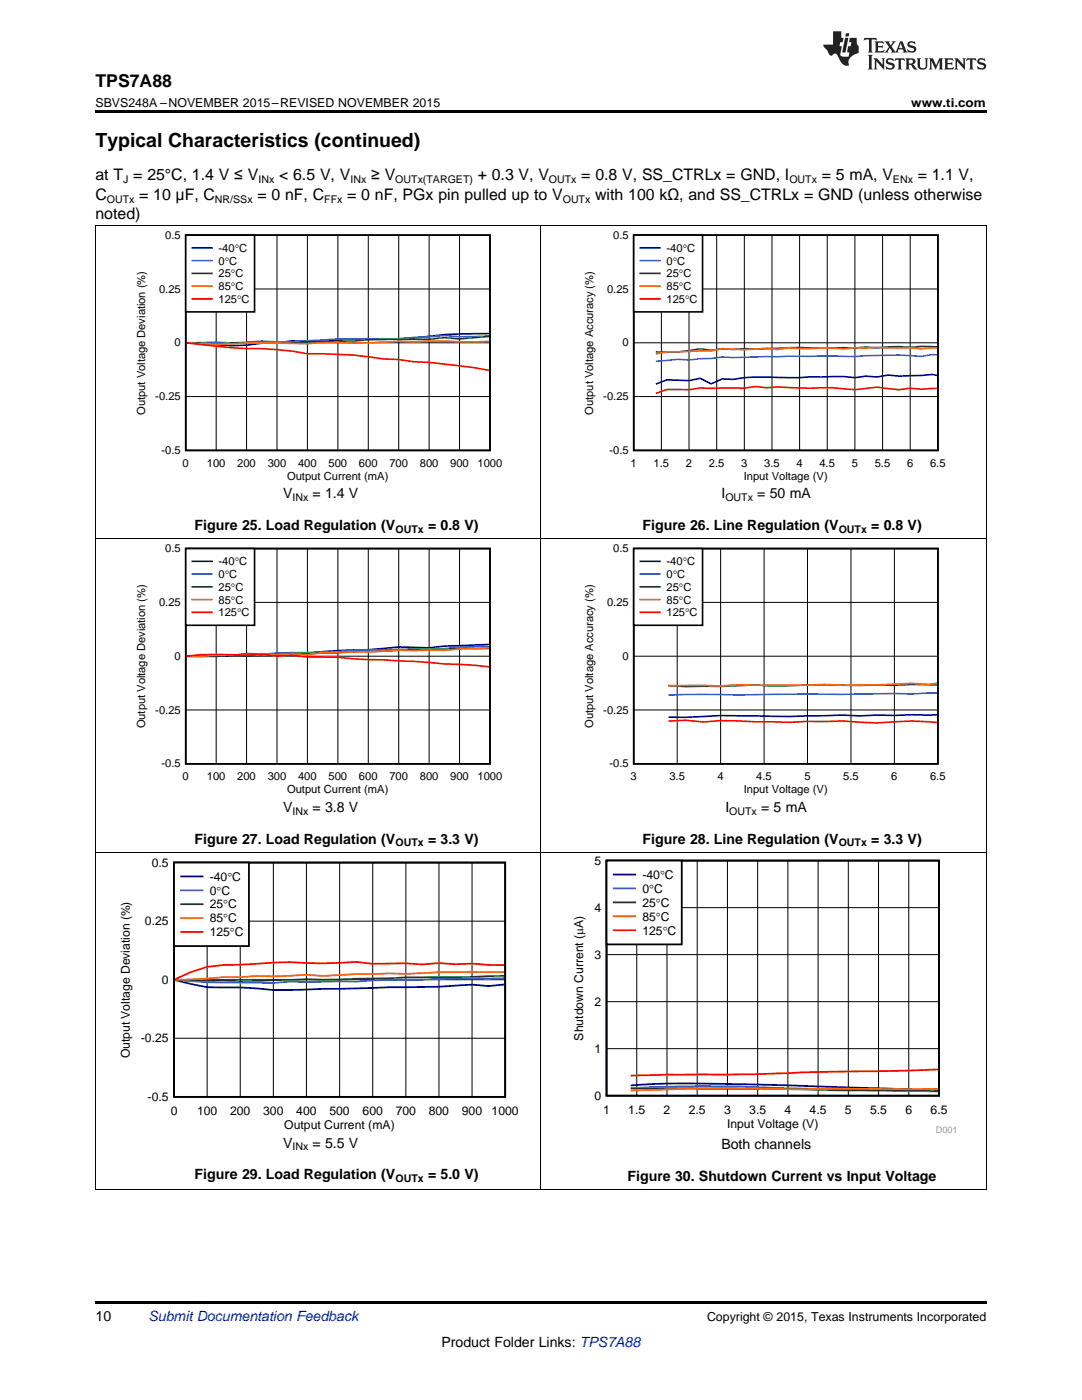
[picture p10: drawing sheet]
<svg xmlns="http://www.w3.org/2000/svg" width="216mm" height="279mm" viewBox="0 0 216 279" stroke-linecap="round" stroke-linejoin="round" font-family="sans-serif">
<path d="M19 259.7h177.8v.5h-177.8z" fill="#000"/>
<path d="M19.1 170.1v67.4M107.9 170.1v67.4M196.8 170.1v67.4M19 237.4h177.8" fill="none" stroke="#000" stroke-width=".2"/>
<path d="M114 170.8h76.7v55.3h-76.7z" fill-rule="evenodd" fill="#fff"/>
<path d="M121 171.7h66.4v47h-66.4z" fill="none" stroke="#000" stroke-width=".36"/>
<g fill="none" stroke="#000" stroke-width=".2">
<path d="M127.1 171.7v47M133.1 171.7v47M139.1 171.7v47M145.2 171.7v47M151.2 171.7v47M157.2 171.7v47M163.2 171.7v47M169.3 171.7v47M175.3 171.7v47M181.3 171.7v47M121 199.9h66.4M121 190.5h66.4"/>
<path d="M121 181.1h66.4M121 209.3h66.4"/>
</g>
<path d="M125.9 216.6a263.3 263.3 0 0 1 26.5-.1l34.8 1" fill="none" stroke="#000080" stroke-width=".36"/>
<path d="M125.9 217.2a275.1 275.1 0 0 1 31.3 0l30 .6" fill="none" stroke="#36f" stroke-width=".36"/>
<path d="M125.9 217.2l26.5 .1 14.5 .3 20.3 .1" fill="none" stroke="#008000" stroke-width=".36"/>
<path d="M187.2 217.3h-20.3a318.4 318.4 0 0 1-21.7-.2l-19.3 .5" fill="none" stroke="#f60" stroke-width=".36"/>
<path d="M187.2 213.4l-8.3 .3-19.3 .3a483.4 483.4 0 0 1-26.5 .5l-7.2 .2" fill="none" stroke="#f00" stroke-width=".36"/>
<path d="M121 171.8h15v16.7h-15z" fill-rule="evenodd" fill="#fff"/>
<path d="M121 171.8h15v16.7h-15z" fill="none" stroke="#000" stroke-width=".36"/>
<path d="M122.5 174.5h4.2" fill="none" stroke="#000080" stroke-width=".36"/>
<path d="M122.5 177.3h4.2" fill="none" stroke="#36f" stroke-width=".36"/>
<path d="M122.5 180.1h4.2" fill="none" stroke="#008000" stroke-width=".36"/>
<path d="M122.5 182.9h4.2" fill="none" stroke="#f60" stroke-width=".36"/>
<path d="M122.5 185.6h4.2" fill="none" stroke="#f00" stroke-width=".36"/>
<path d="M23.6 171.2h79.8v54.6h-79.8z" fill-rule="evenodd" fill="#fff"/>
<path d="M34.7 172.1h66.1v46.8h-66.1z" fill="none" stroke="#000" stroke-width=".35"/>
<path d="M41.3 172.1v46.8M47.9 172.1v46.8M54.5 172.1v46.8M61.1 172.1v46.8M67.8 172.1v46.8M74.4 172.1v46.8M81 172.1v46.8M87.6 172.1v46.8M94.2 172.1v46.8M34.7 195.5h66.1M34.7 183.8h66.1M34.7 207.2h66.1" fill="none" stroke="#000" stroke-width=".2"/>
<path d="M34.9 195.6l6.4 1.4a94.4 94.4 0 0 1 13.2 .6l26.5-.6a136.7 136.7 0 0 0 13.2-.5l3.3 .3 3.1-.3" fill="none" stroke="#000080" stroke-width=".35"/>
<path d="M100.6 195.2l-3.1 .1a101.4 101.4 0 0 0-13.2 .2l-6.6 .1-6.6 .3h-13.2l-3.4 .3-6.6-.1a96.1 96.1 0 0 1-13-.6" fill="none" stroke="#36f" stroke-width=".35"/>
<path d="M100.6 194.7l-6.4 .3-13.2 .1-13.2 .4-6.7-.1-13.2 .4-3.3-.1-6.6 .1-3.1-.3" fill="none" stroke="#008000" stroke-width=".35"/>
<path d="M100.6 194h-13l-6.6 .4-3.3-.1-6.6 .1-6.6 .4-3.4-.3-6.6 .4-3.3-.1-3.3 .2h-3.3l-6.6 .5h-3.1" fill="none" stroke="#f60" stroke-width=".35"/>
<path d="M100.6 192.6h-3.1l-3.3-.3-3.3 .1-3.3-.2-3.3 .3-3.3-.3-6.6 .1-3.3-.3a85.6 85.6 0 0 1-13.2 0l-10 .5a22.3 22.3 0 0 0-13 2.9" fill="none" stroke="#f00" stroke-width=".35"/>
<path d="M34.7 172.1h15v16.7h-15z" fill-rule="evenodd" fill="#fff"/>
<path d="M34.7 172.1h15v16.7h-15z" fill="none" stroke="#000" stroke-width=".35"/>
<path d="M36.1 174.9h4.3" fill="none" stroke="#000080" stroke-width=".35"/>
<path d="M36.1 177.7h4.3" fill="none" stroke="#36f" stroke-width=".35"/>
<path d="M36.1 180.5h4.3" fill="none" stroke="#008000" stroke-width=".35"/>
<path d="M36.1 183.2h4.3" fill="none" stroke="#f60" stroke-width=".35"/>
<path d="M36.1 186h4.3" fill="none" stroke="#f00" stroke-width=".35"/>
<path d="M19.1 107.6v62.5M107.9 107.6v62.5M196.8 107.6v62.5M19 170.1h177.8" fill="none" stroke="#000" stroke-width=".2"/>
<path d="M26.8 108.6h73.4v50.2h-73.4z" fill-rule="evenodd" fill="#fff"/>
<path d="M37.1 109.5h60.7v42.9h-60.7z" fill="none" stroke="#000" stroke-width=".32"/>
<path d="M43.1 109.5v42.9M49.2 109.5v42.9M55.3 109.5v42.9M61.3 109.5v42.9M67.4 109.5v42.9M73.5 109.5v42.9M79.6 109.5v42.9M85.6 109.5v42.9M91.7 109.5v42.9M37.1 131h60.7M37.1 120.2h60.7M37.1 141.7h60.7" fill="none" stroke="#000" stroke-width=".2"/>
<path d="M97.6 128.6l-8.9 .3-3.1 .4-6-.2a96.7 96.7 0 0 1-12.2 .7l-6.1 .6h-3l-3 .3-6.1-.3a62.7 62.7 0 0 1-12 .6" fill="none" stroke="#000080" stroke-width=".32"/>
<path d="M97.6 129l-5.9 .1-3 .4-15.2 .2-6.1 .3-12.1 .3-3.1 .3-15 .4" fill="none" stroke="#36f" stroke-width=".32"/>
<path d="M97.6 129.4l-5.9-.1-3 .3h-6.1l-6.1 .4-18.2 .4-9.1 .6-3-.3-3.1 .2-5.9 .1" fill="none" stroke="#008000" stroke-width=".32"/>
<path d="M97.6 129.3l-8.9 .5h-9.1l-6.1 .3-9.1 .2-3.1 .4-9.1-.2-3 .3-6.1-.1-3 .3h-2.9" fill="none" stroke="#f60" stroke-width=".32"/>
<path d="M37.2 130.9a72 72 0 0 1 12-.1l3-.2 3.1 .3 3-.1 3 .3 6.1 .1 6.1 .4 9.1 .4 6.1 .5 6 .3 2.9 .3" fill="none" stroke="#f00" stroke-width=".32"/>
<path d="M37.1 109.5h13.7v15.3h-13.7z" fill-rule="evenodd" fill="#fff"/>
<path d="M37.1 109.5h13.7v15.3h-13.7z" fill="none" stroke="#000" stroke-width=".32"/>
<path d="M38.4 112h3.9" fill="none" stroke="#000080" stroke-width=".32"/>
<path d="M38.4 114.6h3.9" fill="none" stroke="#36f" stroke-width=".32"/>
<path d="M38.4 117.1h3.9" fill="none" stroke="#008000" stroke-width=".32"/>
<path d="M38.4 119.7h3.9" fill="none" stroke="#f60" stroke-width=".32"/>
<path d="M38.4 122.2h3.9" fill="none" stroke="#f00" stroke-width=".32"/>
<path d="M116.2 108.6h72.4v50.2h-72.4z" fill-rule="evenodd" fill="#fff"/>
<path d="M126.5 109.5h60.6v42.9h-60.6z" fill="none" stroke="#000" stroke-width=".32"/>
<path d="M135.1 109.5v42.9M143.8 109.5v42.9M152.5 109.5v42.9M161.1 109.5v42.9M169.8 109.5v42.9M178.5 109.5v42.9M126.5 131h60.7M126.5 120.2h60.7M126.5 141.7h60.7" fill="none" stroke="#000" stroke-width=".2"/>
<path d="M187 142.6l-12 .1-3.5 .2-3.4-.2-10.4 .3-7-.1a112.9 112.9 0 0 0-13.8 .3l-3.5-.1" fill="none" stroke="#000080" stroke-width=".32"/>
<path d="M187 138.3l-5.1 .2-3.4-.1-10.4 .2-7-.1-13.8 .2-7-.1-6.9 .1" fill="none" stroke="#36f" stroke-width=".32"/>
<path d="M187 136.7l-5.1-.1-3.4 .2-17.4-.1-6.9 .2-3.5-.2-6.9 .3h-6.9l-3.5-.2" fill="none" stroke="#008000" stroke-width=".32"/>
<path d="M187 136.4l-1.6 .2-3.5-.2-13.8 .4-3.5-.2-3.5 .2-13.8-.1-3.5 .2-10.4-.1" fill="none" stroke="#f60" stroke-width=".32"/>
<path d="M133.4 143.9l3.5-.2 3.4 .4 3.5-.3 13.9 .4 3.4-.2 7-.1 6.9 .4a53.9 53.9 0 0 1 12-.1" fill="none" stroke="#f00" stroke-width=".32"/>
<path d="M126.5 109.5h13.7v15.3h-13.7z" fill-rule="evenodd" fill="#fff"/>
<path d="M126.5 109.5h13.7v15.3h-13.7z" fill="none" stroke="#000" stroke-width=".32"/>
<path d="M127.8 112h3.9" fill="none" stroke="#000080" stroke-width=".32"/>
<path d="M127.8 114.6h3.9" fill="none" stroke="#36f" stroke-width=".32"/>
<path d="M127.8 117.1h3.9" fill="none" stroke="#008000" stroke-width=".32"/>
<path d="M127.8 119.7h3.9" fill="none" stroke="#f60" stroke-width=".32"/>
<path d="M127.8 122.2h3.9" fill="none" stroke="#f00" stroke-width=".32"/>
<path d="M19.1 45v62.6M107.9 45v62.6M196.8 45v62.6M19 107.5h177.8" fill="none" stroke="#000" stroke-width=".2"/>
<path d="M26.8 46.1h73.4v50.1h-73.4z" fill-rule="evenodd" fill="#fff"/>
<path d="M37.1 46.9h60.7v43h-60.7z" fill="none" stroke="#000" stroke-width=".32"/>
<path d="M37.1 57.7h60.7M43.1 46.9v43M49.2 46.9v43M55.3 46.9v43M61.3 46.9v43M67.4 46.9v43M73.5 46.9v43M79.6 46.9v43M85.6 46.9v43M91.7 46.9v43M37.1 79.1h60.7M37.1 68.4h60.7" fill="none" stroke="#000" stroke-width=".2"/>
<path d="M97.6 66.6a97.6 97.6 0 0 0-15 .9 86.5 86.5 0 0 1-12.2 .1 67.7 67.7 0 0 1-12.1 .4l-3 .4-3.1 .1-3 .4-3 .1-9-.6" fill="none" stroke="#000080" stroke-width=".32"/>
<path d="M97.6 67l-5.9 .2-3-.2-9.1 .6h-12.2l-9.1 .7-6.1-.2-6 .3-3.1-.1-5.9 .1" fill="none" stroke="#36f" stroke-width=".32"/>
<path d="M97.6 67.1l-5.9 .5-3-.2-3.1 .3h-9.1l-12.1 .6-3.1-.2-3 .3-3-.1-9.1 .1-3.1 .3-5.9-.3" fill="none" stroke="#008000" stroke-width=".32"/>
<path d="M97.6 68.1l-2.9 .1a109.7 109.7 0 0 0-12.1 0l-3-.1a93.1 93.1 0 0 1-12.2 .2l-6.1 .3a204.5 204.5 0 0 0-18.2 .1l-5.9-.3" fill="none" stroke="#f60" stroke-width=".32"/>
<path d="M37.2 68.4l2.9 .4a79.4 79.4 0 0 0 12.1 .8l6.1 .5 3 .5a98.2 98.2 0 0 1 15.2 1l3.1 .2 3 .4 3 .1 9.1 1.1 2.9 .5" fill="none" stroke="#f00" stroke-width=".32"/>
<path d="M37.1 46.9h13.7v15.3h-13.7z" fill-rule="evenodd" fill="#fff"/>
<path d="M37.1 46.9h13.7v15.3h-13.7z" fill="none" stroke="#000" stroke-width=".32"/>
<path d="M38.4 49.5h3.9" fill="none" stroke="#000080" stroke-width=".32"/>
<path d="M38.4 52h3.9" fill="none" stroke="#36f" stroke-width=".32"/>
<path d="M38.4 54.6h3.9" fill="none" stroke="#008000" stroke-width=".32"/>
<path d="M38.4 57.1h3.9" fill="none" stroke="#f60" stroke-width=".32"/>
<path d="M38.4 59.6h3.9" fill="none" stroke="#f00" stroke-width=".32"/>
<path d="M116.2 46.1h72.4v50.1h-72.4z" fill-rule="evenodd" fill="#fff"/>
<path d="M126.5 46.9h60.6v43h-60.6z" fill="none" stroke="#000" stroke-width=".32"/>
<g fill="none" stroke="#000" stroke-width=".2">
<path d="M126.5 57.7h60.7M132 46.9v43M137.5 46.9v43M143 46.9v43M148.5 46.9v43M154 46.9v43M159.6 46.9v43M165.1 46.9v43M170.6 46.9v43M176.1 46.9v43M181.6 46.9v43M126.5 79.1h60.7"/>
<path d="M126.5 68.4h60.7"/>
</g>
<path d="M187 74.9l-1-.2-6.6 .4-2.2-.2-2.2 .3-2.2-.1-2.2 .3-2.2-.2h-6.6a94.5 94.5 0 0 1-11.1 0l-2.2 .2-2.2 .3-2.2-.1-2.2 1-2.2-1.1-2.2 .5-4.4-.2-2.2 .9" fill="none" stroke="#000080" stroke-width=".32"/>
<path d="M187 70.8h-1l-2.2 .3a93.8 93.8 0 0 0-13.2 .1l-6.6-.2-17.7 .4-2.2-.2-6.6 .7-2.2-.2-4.4 .4" fill="none" stroke="#36f" stroke-width=".32"/>
<path d="M187 69.2l-3.2-.1-2.2 .2-2.2-.1-4.4 .2-2.2-.1-2.2 .1h-11l-8.9 .3-2.2-.1-2.2 .1-2.2-.1-2.2 .3-2.2-.3a29.2 29.2 0 0 1-8.8 .6" fill="none" stroke="#008000" stroke-width=".32"/>
<path d="M187 69.4l-3.2 .2-2.2-.2h-4.4l-2.2-.1-2.2 .2-2.2-.1-2.2 .2-4.4-.2-2.2 .2-4.5-.2-2.2 .3-2.2-.2a40.7 40.7 0 0 1-8.8 .1l-2.2 .4-8.8 .2-2.2 .4" fill="none" stroke="#f60" stroke-width=".32"/>
<path d="M187 77.5l-3.2 .2-2.2-.2-2.2 .3-4.4-.5-4.4 .5a41.3 41.3 0 0 0-8.8-.3l-6.7-.3-2.2 .2-2.2-.3-2.2 .4-8.8-.1-2.2 .4-4.4-.1-2.2 .8" fill="none" stroke="#f00" stroke-width=".32"/>
<path d="M126.5 46.9h13.7v15.3h-13.7z" fill-rule="evenodd" fill="#fff"/>
<path d="M126.5 46.9h13.7v15.3h-13.7z" fill="none" stroke="#000" stroke-width=".32"/>
<path d="M127.8 49.5h3.9" fill="none" stroke="#000080" stroke-width=".32"/>
<path d="M127.8 52h3.9" fill="none" stroke="#36f" stroke-width=".32"/>
<path d="M127.8 54.6h3.9" fill="none" stroke="#008000" stroke-width=".32"/>
<path d="M127.8 57.1h3.9" fill="none" stroke="#f60" stroke-width=".32"/>
<path d="M127.8 59.6h3.9" fill="none" stroke="#f00" stroke-width=".32"/>
<path d="M19 45h177.8" fill="none" stroke="#000" stroke-width=".2"/>
<path d="M19 22h177.8v.5h-177.8z" fill="#000"/>
<g fill="#231f20">
<path d="M172.5 7.6l-.1 .5 .4-.2h.6v.1v2.1l-.2 .4h.9l-.2-.4v-2.1l.1-.1h.5l.5 .2-.2-.5zM174.5 8.3l.2 .3v1.5l-.2 .4h1.8l.2-.6a1.04 1.04 0 0 1-1.3 .2v-.7h.6l.3 .2v-.6l-.3 .2h-.6v-.6l.8-.1 .4 .3-.2-.5zM176.5 8.3l.9 1.1-.9 1.1h.8l-.2-.2 .4-.7 .5 .7-.2 .2h1.5l-.2-.2 .2-.4h.9l.1 .4-.2 .2h1l-.3-.3-.7-1.9h-.5l-.9 2-.8-1 .9-1h-.8l.1 .3-.4 .5-.3-.6 .1-.2zM179.7 8.6l.4 1h-.7zM181.3 8.4a.63 .63 0 0 0-.2 .7 .63 .63 0 0 0 .6 .4l.6 .2 .1 .2a.75 .75 0 0 1-.7 .4 .75 .75 0 0 1-.6-.5l.1 .7 .1-.1a1.11 1.11 0 0 0 1.5-.6 1.13 1.13 0 0 0-1.2-.8l-.1-.4a1.04 1.04 0 0 1 1.2 .2l-.2-.5-.2 .1-.4-.2zM173.2 10.9l.2 .4v2.2l-.2 .4h1l-.3-.4v-2.2l.3-.4zM174.3 11.6l.3 .4v1.5l-.3 .4h.8l-.2-.4v-1.3l1.5 1.7v-1.9l.2-.4h-.7l.2 .4v.9l-1.1-1.3zM177 11.8a.62 .62 0 0 0-.2 .7 .62 .62 0 0 0 .6 .4l.6 .1 .1 .3a.76 .76 0 0 1-.7 .3 .76 .76 0 0 1-.7-.4l.2 .7 .1-.1a1.11 1.11 0 0 0 1.5-.6 1.13 1.13 0 0 0-1.2-.8l-.1-.4a1.04 1.04 0 0 1 1.2 .2l-.2-.6-.2 .1-.5-.1zM178.7 11.6l-.2 .6a.61 .61 0 0 1 .8-.3v1.6l-.2 .4h.9l-.2-.4v-1.6a.63 .63 0 0 1 .7 .3l-.1-.6zM180.6 11.6l.3 .4v1.5l-.3 .4h1l-.2-.2-.1-.8 .6 .2a.76 .76 0 0 0 1.2 .7l-1-1a.58 .58 0 0 0 .6-.5 .58 .58 0 0 0-.5-.6zM181.4 11.9h.1a.45 .45 0 0 1 .5 .1 .45 .45 0 0 1 .1 .5l-.8 .2zM182.9 11.6l.2 .2a2.17 2.17 0 0 0 .3 1.9 .99 .99 0 0 0 1.6-.6v-1.1l.2-.4h-.7l.2 .2a1.92 1.92 0 0 1-.2 1.8 .6 .6 0 0 1-.9-.5v-1.1l.2-.4zM185.4 11.6l.2 .4v1.5l-.2 .4h.7l-.2-.4v-1.4l.8 1.8 .8-1.8v1.4l-.2 .4h.9l-.2-.4v-1.5l.2-.4h-.8l-.6 1.5-.6-1.5zM188.4 11.6l.2 .4v1.5l-.2 .4h1.8l.1-.6a1.04 1.04 0 0 1-1.2 .1v-.6h.5l.4 .2v-.6l-.4 .2h-.5v-.7h.8l.3 .3-.1-.6zM190.5 11.6l.2 .4v1.5l-.2 .4h.7l-.2-.4v-1.3l1.5 1.7v-1.9l.2-.4h-.7l.2 .4v.9l-1.1-1.3zM192.9 11.6l-.1 .6a.61 .61 0 0 1 .7-.3l.1 1.6-.3 .4h1l-.3-.4 .1-1.6a.63 .63 0 0 1 .7 .3l-.1-.6zM195.2 11.8a.62 .62 0 0 0-.2 .7 .62 .62 0 0 0 .6 .4l.6 .1 .1 .3a.76 .76 0 0 1-.7 .3 .76 .76 0 0 1-.6-.4l.1 .7 .1-.1a1.11 1.11 0 0 0 1.6-.6 1.13 1.13 0 0 0-1.3-.8l-.1-.4a1.04 1.04 0 0 1 1.2 .2l-.1-.6-.2 .1-.5-.1z"/>
<path d="M166.2 6.3v2.6h-1.9v.4l.8 .9a.91 .91 0 0 0 1 .8 .56 .56 0 0 1 .5-.3 .56 .56 0 0 1 .5 .3l.4 .8a1.53 1.53 0 0 0 1.9 1.2 1.54 1.54 0 0 1 1-2.1l.9-.3v-1.4a1.52 1.52 0 0 1-.4-1.6h-1.3l-.2 .8h.5l-.2 .8h-.5l-.1 1v.2l.4 .1-.2 .8a1.93 1.93 0 0 1-1.6-.3l.3-1.8h-.5l.2-.8h.4l.2-.8h-.4v-1.3zM168.6 7.6l-.6 2.9h.7l.6-2.9zM168.8 6.6l-.1 .7h.6l.2-.7z"/>
</g>
<text font-size="3.9" x="19" y="29.3">Typical Characteristics (continued)</text>
<text font-size="3.5" x="19" y="17.3">TPS7A88</text>
<g font-size="3.2">
<text x="19" y="36">at T = 25°C, 1.4 V ≤ V</text>
<text x="55.7" y="36">&lt; 6.5 V, V</text>
<text x="74" y="36">≥ V</text>
<text x="95.3" y="36">+ 0.3 V, V</text>
<text x="116" y="36">= 0.8 V, SS_CTRLx = GND, I</text>
<text x="164" y="36">= 5 mA, V</text>
<text x="183.1" y="36">= 1.1 V,</text>
<text x="19" y="39.9">C</text>
<text x="27.8" y="39.9">= 10 μF, C</text>
<text x="51.4" y="39.9">= 0 nF, C</text>
<text x="69.3" y="39.9">= 0 nF, PGx pin pulled up to V</text>
<text x="118.7" y="39.9">with 100 kΩ, and SS_CTRLx = GND (unless otherwise</text>
<text x="19" y="43.7">noted)</text>
</g>
<g font-size="2.8">
<text x="56.5" y="99.4">V</text>
<text x="62.4" y="99.4">= 1.4 V</text>
<text x="144" y="99.4">I</text>
<text x="151.1" y="99.4">= 50 mA</text>
<text x="38.8" y="105.8">Figure 25. Load Regulation (V</text>
<text x="85.4" y="105.8">= 0.8 V)</text>
<text x="128.2" y="105.8">Figure 26. Line Regulation (V</text>
<text x="173.8" y="105.8">= 0.8 V)</text>
<text x="56.5" y="162">V</text>
<text x="62.4" y="162">= 3.8 V</text>
<text x="144.7" y="162">I</text>
<text x="151.9" y="162">= 5 mA</text>
<text x="38.8" y="168.3">Figure 27. Load Regulation (V</text>
<text x="85.4" y="168.3">= 3.3 V)</text>
<text x="128.2" y="168.3">Figure 28. Line Regulation (V</text>
<text x="173.8" y="168.3">= 3.3 V)</text>
<text x="56.5" y="229">V</text>
<text x="62.4" y="229">= 5.5 V</text>
<text x="143.9" y="229.4">Both channels</text>
<text x="38.8" y="235.4">Figure 29. Load Regulation (V</text>
<text x="85.4" y="235.4">= 5.0 V)</text>
<text x="125.2" y="235.7">Figure 30. Shutdown Current vs Input Voltage</text>
<text x="19" y="263.6">10</text>
<text x="88.1" y="268.9">Product Folder Links: TPS7A88</text>
</g>
<text font-size="2.8" fill="#0000c8" x="29.6" y="263.6">Submit Documentation Feedback</text>
<g font-size="2.5">
<text x="19" y="21.4">SBVS248A –NOVEMBER 2015–REVISED NOVEMBER 2015</text>
<text x="181.8" y="21.4">www.ti.com</text>
<text x="141.1" y="263.6">Copyright © 2015, Texas Instruments Incorporated</text>
</g>
<g font-size="2.4">
<text x="30.3" y="172.9">0.5</text>
<text x="118.6" y="172.6">5</text>
<text x="41.9" y="175.8">-40qC</text>
<text x="41.9" y="178.5">0qC</text>
<text x="128.2" y="175.4">-40qC</text>
<text x="128.2" y="178.2">0qC</text>
<text x="28.9" y="184.6">0.25</text>
<text x="41.9" y="181.3">25qC</text>
<text x="41.9" y="184.1">85qC</text>
<text x="118.6" y="181.9">4</text>
<text x="128.2" y="180.9">25qC</text>
<text x="128.2" y="183.7">85qC</text>
<text x="41.9" y="186.9">125qC</text>
<text x="118.6" y="191.3">3</text>
<text x="128.2" y="186.5">125q</text>
<text x="133.2" y="186.5">C</text>
<text x="32.3" y="196.3">0</text>
<text x="118.6" y="200.7">2</text>
<text x="28.1" y="208">-0.25</text>
<text x="116.3" y="207.7" transform="rotate(-90 116.3 207.7)">Shutdown Current (PA)</text>
<text x="25.9" y="211.2" transform="rotate(-90 25.9 211.2)">Output Voltage Deviation (%)</text>
<text x="118.6" y="210.1">1</text>
<text x="29.5" y="219.7">-0.5</text>
<text x="118.6" y="219.5">0</text>
<text x="34.1" y="222.5">0</text>
<text x="39.3" y="222.5">100</text>
<text x="45.9" y="222.5">200</text>
<text x="52.5" y="222.5">300</text>
<text x="56.7" y="225.2">Output Current (mA)</text>
<text x="59.1" y="222.5">400</text>
<text x="65.7" y="222.5">500</text>
<text x="72.4" y="222.5">600</text>
<text x="79" y="222.5">700</text>
<text x="85.6" y="222.5">800</text>
<text x="92.2" y="222.5">900</text>
<text x="98.1" y="222.5">1000</text>
<text x="120.4" y="222.2">1</text>
<text x="125.4" y="222.2">1.5</text>
<text x="132.4" y="222.2">2</text>
<text x="137.4" y="222.2">2.5</text>
<text x="144.5" y="222.2">3</text>
<text x="145.1" y="225">Input Voltage (V)</text>
<text x="149.5" y="222.2">3.5</text>
<text x="156.5" y="222.2">4</text>
<text x="161.6" y="222.2">4.5</text>
<text x="168.6" y="222.2">5</text>
<text x="173.6" y="222.2">5.5</text>
<text x="180.7" y="222.2">6</text>
<text x="185.7" y="222.2">6.5</text>
</g>
<g font-size="2.2">
<text x="33" y="47.7">0.5</text>
<text x="122.4" y="47.7">0.5</text>
<text x="43.6" y="50.3">-40qC</text>
<text x="43.6" y="52.8">0qC</text>
<text x="133" y="50.3">-40qC</text>
<text x="133" y="52.8">0qC</text>
<text x="31.7" y="58.4">0.25</text>
<text x="43.6" y="55.4">25qC</text>
<text x="43.6" y="57.9">85qC</text>
<text x="121.1" y="58.4">0.25</text>
<text x="133" y="55.3">25qC</text>
<text x="133" y="57.9">85qC</text>
<text x="43.6" y="60.4">125qC</text>
<text x="133" y="60.4">125q</text>
<text x="137.6" y="60.4">C</text>
<text x="34.8" y="69.1">0</text>
<text x="124.2" y="69.1">0</text>
<text x="28.9" y="82.8" transform="rotate(-90 28.9 82.8)">Output Voltage Deviation (%)</text>
<text x="31" y="79.9">-0.25</text>
<text x="118.3" y="82.8" transform="rotate(-90 118.3 82.8)">Output Voltage Accuracy (%)</text>
<text x="120.4" y="79.9">-0.25</text>
<text x="32.2" y="90.6">-0.5</text>
<text x="36.4" y="93.2">0</text>
<text x="41.3" y="93.2">100</text>
<text x="47.3" y="93.2">200</text>
<text x="53.4" y="93.2">300</text>
<text x="57.3" y="95.7">Output Current (mA)</text>
<text x="59.5" y="93.2">400</text>
<text x="65.6" y="93.2">500</text>
<text x="71.6" y="93.2">600</text>
<text x="77.7" y="93.2">700</text>
<text x="83.8" y="93.2">800</text>
<text x="89.8" y="93.2">900</text>
<text x="95.3" y="93.2">1000</text>
<text x="121.6" y="90.6">-0.5</text>
<text x="125.8" y="93.2">1</text>
<text x="130.4" y="93.2">1.5</text>
<text x="136.9" y="93.2">2</text>
<text x="141.5" y="93.2">2.5</text>
<text x="147.9" y="93.2">3</text>
<text x="148.4" y="95.7">Input Voltage (V)</text>
<text x="152.5" y="93.2">3.5</text>
<text x="158.9" y="93.2">4</text>
<text x="163.5" y="93.2">4.5</text>
<text x="170" y="93.2">5</text>
<text x="174.6" y="93.2">5.5</text>
<text x="181" y="93.2">6</text>
<text x="185.6" y="93.2">6.5</text>
<text x="33" y="110.2">0.5</text>
<text x="43.6" y="112.8">-40qC</text>
<text x="122.4" y="110.2">0.5</text>
<text x="133" y="112.8">-40qC</text>
<text x="43.6" y="115.4">0qC</text>
<text x="43.6" y="117.9">25qC</text>
<text x="133" y="115.4">0q</text>
<text x="133" y="117.9">25</text>
<text x="135.1" y="115.4">C</text>
<text x="135.5" y="117.9">qC</text>
<text x="31.7" y="120.9">0.25</text>
<text x="43.6" y="120.4">85qC</text>
<text x="43.6" y="123">125qC</text>
<text x="121.1" y="120.9">0.25</text>
<text x="133" y="120.4">85</text>
<text x="133" y="123">125qC</text>
<text x="135.5" y="120.4">qC</text>
<text x="34.8" y="131.7">0</text>
<text x="124.2" y="131.7">0</text>
<text x="31" y="142.4">-0.25</text>
<text x="120.4" y="142.4">-0.25</text>
<text x="28.9" y="145.4" transform="rotate(-90 28.9 145.4)">Output Voltage Deviation (%)</text>
<text x="118.3" y="145.3" transform="rotate(-90 118.3 145.3)">Output Voltage Accuracy (%)</text>
<text x="32.2" y="153.2">-0.5</text>
<text x="36.4" y="155.7">0</text>
<text x="41.3" y="155.7">100</text>
<text x="47.3" y="155.7">200</text>
<text x="53.4" y="155.7">300</text>
<text x="59.5" y="155.7">400</text>
<text x="65.6" y="155.7">500</text>
<text x="71.6" y="155.7">600</text>
<text x="77.7" y="155.7">700</text>
<text x="83.8" y="155.7">800</text>
<text x="89.8" y="155.7">900</text>
<text x="95.3" y="155.7">1000</text>
<text x="121.6" y="153.2">-0.5</text>
<text x="125.8" y="155.7">3</text>
<text x="133.6" y="155.7">3.5</text>
<text x="143.2" y="155.7">4</text>
<text x="150.9" y="155.7">4.5</text>
<text x="160.5" y="155.7">5</text>
<text x="168.3" y="155.7">5.5</text>
<text x="177.9" y="155.7">6</text>
<text x="185.6" y="155.7">6.5</text>
<text x="57.3" y="158.3">Output Current (mA)</text>
<text x="148.4" y="158.3">Input Voltage (V)</text>
</g>
<g font-size="2.1">
<text x="21.3" y="40.5">OUTx</text>
<text x="24.6" y="36.6">J</text>
<text x="42.9" y="40.5">NR/SSx</text>
<text x="51.6" y="36.6">INx</text>
<text x="64.7" y="40.5">FFx</text>
<text x="69.9" y="36.6">INx</text>
<text x="78.9" y="36.6">OUTx(TARGET)</text>
<text x="109.5" y="36.6">OUTx</text>
<text x="112.3" y="40.5">OUTx</text>
<text x="157.5" y="36.6">OUTx</text>
<text x="178.2" y="36.6">ENx</text>
<text x="58.3" y="100">INx</text>
<text x="144.7" y="100">OUTx</text>
<text x="78.9" y="106.4">OUTx</text>
<text x="167.4" y="106.4">OUTx</text>
<text x="58.3" y="162.6">INx</text>
<text x="145.5" y="162.6">OUTx</text>
<text x="78.9" y="168.9">OUTx</text>
<text x="167.4" y="168.9">OUTx</text>
<text x="58.3" y="229.6">INx</text>
<text x="78.9" y="235.9">OUTx</text>
</g>
<text font-size="1.8" fill="#999" x="186.8" y="226.1">D001</text>
</svg>
